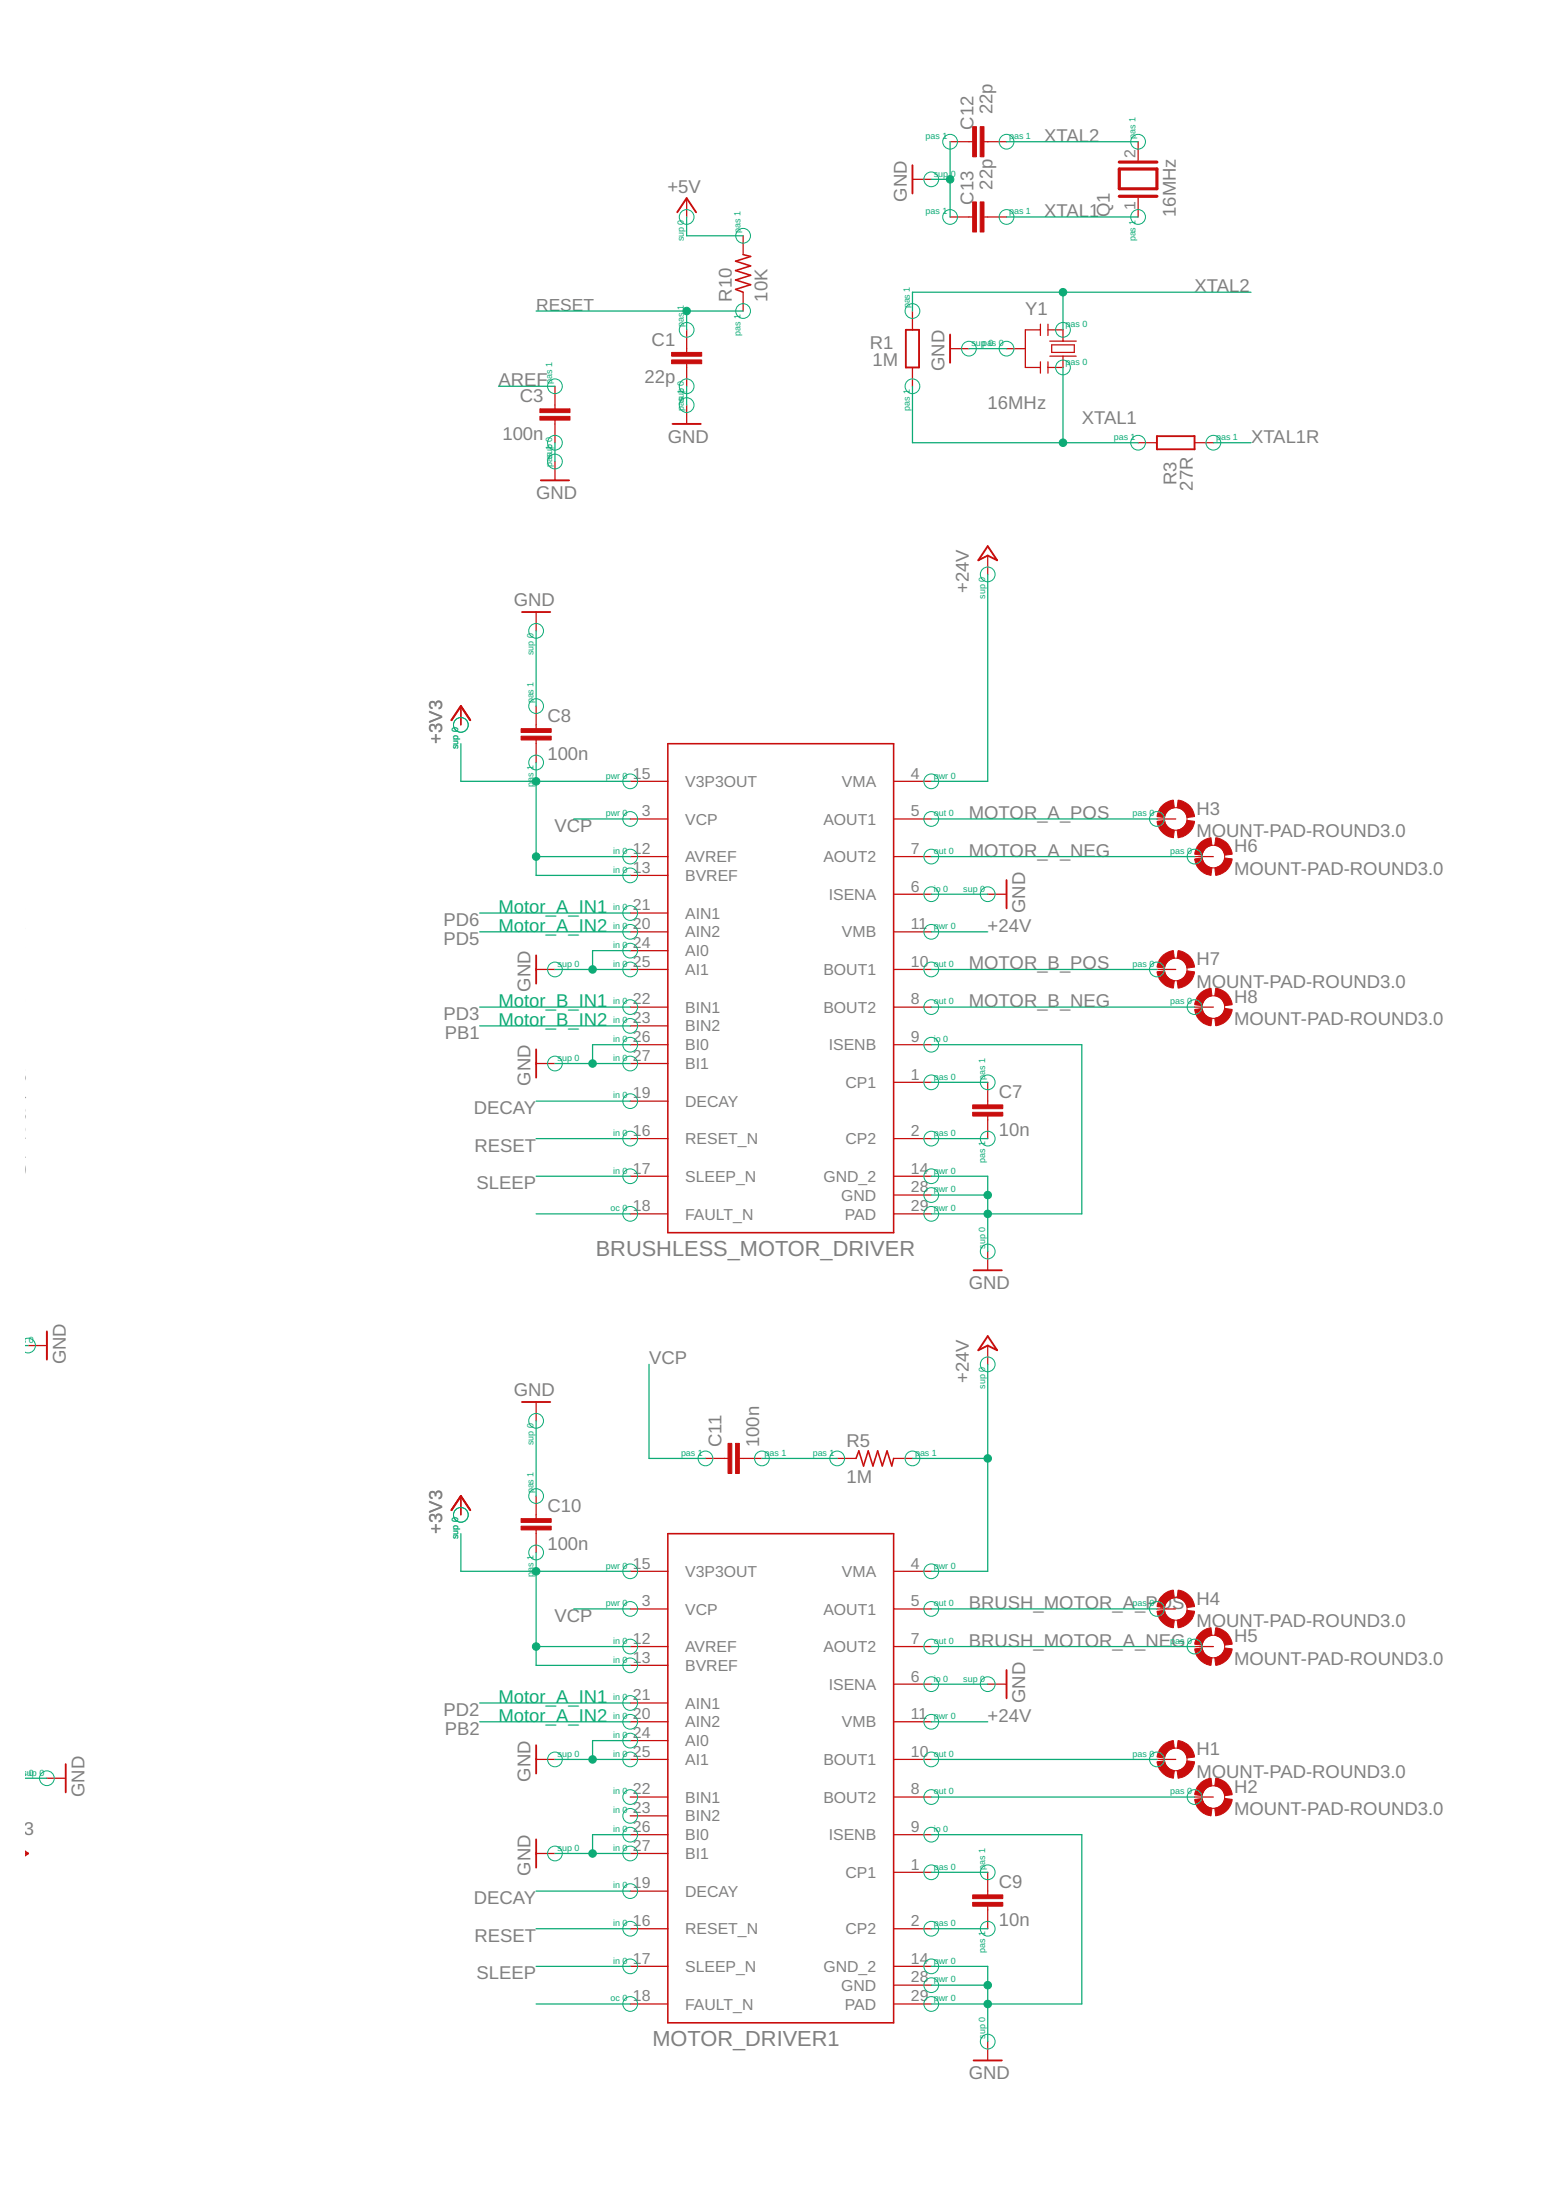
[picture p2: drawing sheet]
<svg xmlns="http://www.w3.org/2000/svg" width="210mm" height="297mm" viewBox="0 0 210 297" stroke-linecap="round" stroke-linejoin="round" font-family="sans-serif">
<g fill="none" stroke="#c90d0c" stroke-width=".17">
<path d="M128.2 19.1h3.1M132.8 19.1h3.1M153.6 19.1v2.6M92.7 26.8v2.5M100.3 31.8v2.6M100.3 39.5v2.5M123.2 24.2h2.5M128.2 29.3h3.1M132.8 29.3h3.1M153.6 26.8v2.5M74.9 52.2v3M74.9 56.7v3.1"/>
<path d="M92.7 44.5v3.1M92.7 49.1v3.1M92.7 54.7v2.5M123.2 42v2.5M123.2 49.6v2.6M128.2 47.1h2.6M135.9 47.1h2.5M140.4 44.5h-2v5.1h2M140.4 43.8v1.5M140.4 48.9v1.5M141.5 44.5h2v1.6M141.5 43.8v1.5"/>
<path d="M141.5 48.9v1.5M141.7 48.1h3.6M141.7 46.1h3.6M142 46.6h3v1h-3zM143.5 48.1v1.5h-2M153.6 59.8h2.6M161.2 59.8h2.6M74.9 62.3v2.6M133.3 75v2.6M62.2 95.3v2.6M72.4 82.6v2.6M72.4 95.3v3.1"/>
<path d="M72.4 99.9v3.1M85.1 110.6h5M85.1 105.5h5M85.1 115.7h5M85.1 118.2h5M120.6 110.6h5.1M120.6 105.5h5.1M120.6 115.7h5.1M156.2 110.6h2.5M161.2 115.7h2.6M72.4 130.9h2.5M85.1 136h5"/>
<path d="M85.1 130.9h5M85.1 125.8h5M85.1 123.3h5M85.1 138.5h5M85.1 128.4h5M120.6 120.7h5.1M120.6 136h5.1M120.6 130.9h5.1M120.6 125.8h5.1M133.3 120.7h2.6M156.2 130.9h2.5M161.2 136h2.6"/>
<path d="M72.4 143.6h2.5M85.1 153.7h5M85.1 141.1h5M85.1 158.8h5M85.1 148.7h5M85.1 143.6h5M120.6 146.1h5.1M120.6 153.7h5.1M120.6 141.1h5.1M120.6 158.8h5.1M133.3 146.1v3.1M133.3 150.7v3"/>
<path d="M85.1 163.9h5M120.6 163.9h5.1M120.6 161.4h5.1M133.3 169v2.5M3.8 181.7h2.5M72.4 189.3v2.5M95.2 196.9h3.1M99.8 196.9h3M113 196.9h2.5M120.6 196.9h2.6M133.3 181.7v2.5M62.2 202v2.5"/>
<path d="M72.4 202v3M72.4 206.6v3M85.1 217.2h5M85.1 212.2h5M120.6 217.2h5.1M120.6 212.2h5.1M156.2 217.2h2.5M72.4 237.6h2.5M85.1 222.3h5M85.1 237.6h5M85.1 232.5h5M85.1 224.9h5"/>
<path d="M85.1 229.9h5M85.1 235h5M120.6 227.4h5.1M120.6 222.3h5.1M120.6 237.6h5.1M120.6 232.5h5.1M133.3 227.4h2.6M156.2 237.6h2.5M161.2 222.3h2.6M3.4 250.3h.4M6.3 240.1h2.6M72.4 250.3h2.5"/>
<path d="M85.1 250.3h5M85.1 242.6h5M85.1 247.7h5M85.1 255.3h5M85.1 245.2h5M120.6 252.8h5.1M120.6 242.6h5.1M120.6 247.7h5.1M133.3 252.8v3M133.3 257.4v3M161.2 242.6h2.6M85.1 260.4h5"/>
<path d="M85.1 265.5h5M85.1 270.6h5M120.6 260.4h5.1M120.6 265.5h5.1M120.6 270.6h5.1M120.6 268h5.1M133.3 275.7v2.5"/>
</g>
<g fill="#c90d0c" stroke="#c90d0c" stroke-width=".13">
<path d="M72.9 56.2h4v.5h-4z"/>
<path d="M72.9 55.2h4v.5h-4z"/>
<path d="M90.7 48.6h4v.5h-4z"/>
<path d="M90.7 47.6h4v.5h-4z"/>
<path d="M131.3 149.2h4.1v.5h-4.1z"/>
<path d="M131.3 150.2h4.1v.5h-4.1z"/>
<path d="M70.3 98.4h4.1v.5h-4.1z"/>
<path d="M70.3 99.4h4.1v.5h-4.1z"/>
<path d="M131.3 255.8h4.1v.5h-4.1z"/>
<path d="M131.3 256.9h4.1v.5h-4.1z"/>
<path d="M70.3 205h4.1v.5h-4.1z"/>
<path d="M70.3 206.1h4.1v.5h-4.1z"/>
<path d="M98.3 194.9h.5v4h-.5z"/>
<path d="M99.3 194.9h.5v4h-.5z"/>
<path d="M131.3 17.1h.5v4.1h-.5z"/>
<path d="M132.3 17.1h.5v4.1h-.5z"/>
<path d="M131.3 27.3h.5v4h-.5z"/>
<path d="M132.3 27.3h.5v4h-.5z"/>
</g>
<g fill="none" stroke="#c90d0c" stroke-width=".25">
<path d="M91.4 28.7l1.3-1.9 1.3 1.9M123.2 22.3v3.8M90.8 57.2h3.8M122.3 44.5h1.8v5.1h-1.8zM128.2 45.2v3.8M156.2 58.9h5v1.8h-5zM73 64.9h3.8M133.3 73.7l1.3 1.9-1.3-.6-1.2 .6zM60.9 97.2l1.3-1.9 1.3 1.9M70.5 82.6h3.8M135.9 118.8v3.8M72.4 129v3.8"/>
<path d="M72.4 141.7v3.8M6.3 179.8v3.8M131.4 171.5h3.8M70.5 189.3h3.8M133.3 180.4l1.3 1.9-1.3-.6-1.2 .6zM60.9 203.9l1.3-1.9 1.3 1.9M8.9 238.2v3.8M72.4 235.6v3.9M135.9 225.5v3.8M3.4 250l.4 .3-.4 .2M72.4 248.3v3.9M131.4 278.2h3.8"/>
</g>
<path d="M100.3 34.4l1 .2-2 .7 2 .6-2 .6 2 .7-2 .6 2 .6-2 .7 1 .4M90.1 100.4h30.5v66h-30.5zM115.5 196.9l.4-1 .7 2 .6-2 .6 2 .7-2 .6 2 .6-2 .7 2 .2-1M90.1 207.1h30.5v66h-30.5z" fill="none" stroke="#c90d0c" stroke-width=".21"/>
<g fill="#c90d0c" stroke="#c90d0c" stroke-width=".13">
<path d="M159 108a2.48 2.48 0 0 1 2.2 2.3l-.9 .1a1.51 1.51 0 0 0-1.4-1.3z" fill-rule="evenodd"/>
<path d="M156.8 108.9a2.58 2.58 0 0 1 1.6-.9l.1 1.1a1.51 1.51 0 0 0-1.3 1.3l-1-.1a2.64 2.64 0 0 1 .6-1.4z" fill-rule="evenodd"/>
<path d="M156.2 110.9l1-.1a1.57 1.57 0 0 0 1.3 1.3l-.1 1a2.54 2.54 0 0 1-2.2-2.2z" fill-rule="evenodd"/>
<path d="M158.9 112.1a1.56 1.56 0 0 0 1.4-1.3l.9 .1a2.52 2.52 0 0 1-2.2 2.2z" fill-rule="evenodd"/>
<path d="M159 214.7a2.53 2.53 0 0 1 2.2 2.2l-.9 .1a1.56 1.56 0 0 0-1.4-1.3z" fill-rule="evenodd"/>
<path d="M156.8 215.6a2.47 2.47 0 0 1 1.6-.9l.1 1a1.57 1.57 0 0 0-1.3 1.3l-1-.1a2.5 2.5 0 0 1 .6-1.3z" fill-rule="evenodd"/>
<path d="M156.2 217.6l1-.2a1.57 1.57 0 0 0 1.3 1.4l-.1 1a2.54 2.54 0 0 1-2.2-2.2z" fill-rule="evenodd"/>
<path d="M158.9 218.8a1.56 1.56 0 0 0 1.4-1.4l.9 .2a2.52 2.52 0 0 1-2.2 2.2z" fill-rule="evenodd"/>
<path d="M164.1 219.8a2.53 2.53 0 0 1 2.2 2.2l-1 .1a1.56 1.56 0 0 0-1.3-1.3z" fill-rule="evenodd"/>
<path d="M161.8 220.7a2.47 2.47 0 0 1 1.7-.9l.1 1a1.57 1.57 0 0 0-1.3 1.3l-1-.1a2.5 2.5 0 0 1 .5-1.3z" fill-rule="evenodd"/>
<path d="M161.3 222.6l1-.1a1.57 1.57 0 0 0 1.3 1.3l-.1 1.1a2.54 2.54 0 0 1-2.2-2.3z" fill-rule="evenodd"/>
<path d="M164 223.8a1.56 1.56 0 0 0 1.3-1.3l1 .1a2.52 2.52 0 0 1-2.2 2.3z" fill-rule="evenodd"/>
<path d="M164.1 113.1a2.48 2.48 0 0 1 2.2 2.2l-1 .2a1.51 1.51 0 0 0-1.3-1.4z" fill-rule="evenodd"/>
<path d="M161.8 114a2.58 2.58 0 0 1 1.7-.9l.1 1a1.51 1.51 0 0 0-1.3 1.4l-1-.2a2.64 2.64 0 0 1 .5-1.3z" fill-rule="evenodd"/>
<path d="M161.3 116l1-.2a1.57 1.57 0 0 0 1.3 1.4l-.1 1a2.54 2.54 0 0 1-2.2-2.2z" fill-rule="evenodd"/>
<path d="M164 117.2a1.56 1.56 0 0 0 1.3-1.4l1 .2a2.52 2.52 0 0 1-2.2 2.2z" fill-rule="evenodd"/>
<path d="M159 128.4a2.48 2.48 0 0 1 2.2 2.2l-.9 .1a1.56 1.56 0 0 0-1.4-1.4z" fill-rule="evenodd"/>
<path d="M156.8 129.2a2.58 2.58 0 0 1 1.6-.8l.1 .9a1.56 1.56 0 0 0-1.3 1.4l-1-.1a2.64 2.64 0 0 1 .6-1.4z" fill-rule="evenodd"/>
<path d="M156.2 131.2l1-.1a1.57 1.57 0 0 0 1.3 1.3l-.1 1a2.49 2.49 0 0 1-2.2-2.2z" fill-rule="evenodd"/>
<path d="M158.9 132.4a1.56 1.56 0 0 0 1.4-1.3l.9 .1a2.48 2.48 0 0 1-2.2 2.2z" fill-rule="evenodd"/>
<path d="M164.1 133.4a2.48 2.48 0 0 1 2.2 2.3l-1 .1a1.56 1.56 0 0 0-1.3-1.4z" fill-rule="evenodd"/>
<path d="M161.8 134.3a2.58 2.58 0 0 1 1.7-.9l.1 1a1.56 1.56 0 0 0-1.3 1.4l-1-.1a2.64 2.64 0 0 1 .5-1.4z" fill-rule="evenodd"/>
<path d="M161.3 136.3l1-.1a1.57 1.57 0 0 0 1.3 1.3l-.1 1a2.49 2.49 0 0 1-2.2-2.2z" fill-rule="evenodd"/>
<path d="M164 137.5a1.56 1.56 0 0 0 1.3-1.3l1 .1a2.48 2.48 0 0 1-2.2 2.2z" fill-rule="evenodd"/>
<path d="M159 235a2.48 2.48 0 0 1 2.2 2.2l-.9 .2a1.51 1.51 0 0 0-1.4-1.4z" fill-rule="evenodd"/>
<path d="M157.1 235.6a2.5 2.5 0 0 1 1.3-.6l.1 1a1.51 1.51 0 0 0-1.3 1.4l-1-.2a2.58 2.58 0 0 1 .9-1.6z" fill-rule="evenodd"/>
<path d="M156.2 237.9l1-.2a1.57 1.57 0 0 0 1.3 1.4l-.1 1a2.54 2.54 0 0 1-2.2-2.2z" fill-rule="evenodd"/>
<path d="M158.9 239.1a1.56 1.56 0 0 0 1.4-1.4l.9 .2a2.52 2.52 0 0 1-2.2 2.2z" fill-rule="evenodd"/>
<path d="M164.1 240.1a2.48 2.48 0 0 1 2.2 2.2l-1 .1a1.51 1.51 0 0 0-1.3-1.3z" fill-rule="evenodd"/>
<path d="M162.1 240.7a2.5 2.5 0 0 1 1.4-.6l.1 1a1.51 1.51 0 0 0-1.3 1.3l-1-.1a2.58 2.58 0 0 1 .8-1.6z" fill-rule="evenodd"/>
<path d="M161.3 243l1-.2a1.57 1.57 0 0 0 1.3 1.4l-.1 1a2.54 2.54 0 0 1-2.2-2.2z" fill-rule="evenodd"/>
<path d="M164 244.2a1.56 1.56 0 0 0 1.3-1.4l1 .2a2.52 2.52 0 0 1-2.2 2.2z" fill-rule="evenodd"/>
</g>
<g fill="none" stroke="#c90d0c" stroke-width=".13">
<circle cx="158.7" cy="110.6" r="1.52"/>
<circle cx="163.8" cy="115.7" r="1.52"/>
<circle cx="158.7" cy="130.9" r="1.52"/>
<circle cx="163.8" cy="136" r="1.52"/>
<circle cx="158.7" cy="217.2" r="1.52"/>
<circle cx="158.7" cy="237.6" r="1.52"/>
<circle cx="163.8" cy="222.3" r="1.52"/>
<circle cx="163.8" cy="242.6" r="1.52"/>
</g>
<path d="M151.1 22.8h5.1v2.7h-5.1zM151.1 21.9h5.1M151.1 26.5h5.1" fill="none" stroke="#c90d0c" stroke-width=".42"/>
<g fill="none" stroke="#0dab76" stroke-width=".13">
<path d="M3.4 180.7a.99 .99 0 0 1 1.4 1 .99 .99 0 0 1-1.4 .9"/>
<circle cx="128.2" cy="19.1" r=".99"/>
<circle cx="135.9" cy="19.1" r=".99"/>
<circle cx="153.6" cy="19.1" r=".99"/>
<circle cx="92.7" cy="29.3" r=".99"/>
<circle cx="100.3" cy="31.8" r=".99"/>
<circle cx="125.7" cy="24.2" r=".99"/>
<circle cx="128.2" cy="29.3" r=".99"/>
<circle cx="135.9" cy="29.3" r=".99"/>
<circle cx="153.6" cy="29.3" r=".99"/>
<circle cx="74.9" cy="52.2" r=".99"/>
<circle cx="74.9" cy="59.8" r=".99"/>
<circle cx="92.7" cy="44.5" r=".99"/>
<circle cx="92.7" cy="54.7" r=".99"/>
<circle cx="92.7" cy="52.2" r=".99"/>
<circle cx="100.3" cy="42" r=".99"/>
<circle cx="123.2" cy="42" r=".99"/>
<circle cx="123.2" cy="52.2" r=".99"/>
<circle cx="130.8" cy="47.1" r=".99"/>
<circle cx="135.9" cy="47.1" r=".99"/>
<circle cx="143.5" cy="44.5" r=".99"/>
<circle cx="143.5" cy="49.6" r=".99"/>
<circle cx="153.6" cy="59.8" r=".99"/>
<circle cx="163.8" cy="59.8" r=".99"/>
<circle cx="74.9" cy="62.3" r=".99"/>
<circle cx="133.3" cy="77.6" r=".99"/>
<circle cx="62.2" cy="97.9" r=".99"/>
<circle cx="72.4" cy="95.3" r=".99"/>
<circle cx="72.4" cy="85.2" r=".99"/>
<circle cx="72.4" cy="103" r=".99"/>
<circle cx="85.1" cy="105.5" r=".99"/>
<circle cx="85.1" cy="115.7" r=".99"/>
<circle cx="85.1" cy="118.2" r=".99"/>
<circle cx="85.1" cy="110.6" r=".99"/>
<circle cx="125.7" cy="115.7" r=".99"/>
<circle cx="125.7" cy="105.5" r=".99"/>
<circle cx="125.7" cy="110.6" r=".99"/>
<circle cx="156.2" cy="110.6" r=".99"/>
<circle cx="161.2" cy="115.7" r=".99"/>
<circle cx="74.9" cy="130.9" r=".99"/>
<circle cx="85.1" cy="123.3" r=".99"/>
<circle cx="85.1" cy="136" r=".99"/>
<circle cx="85.1" cy="128.4" r=".99"/>
<circle cx="85.1" cy="138.5" r=".99"/>
<circle cx="85.1" cy="130.9" r=".99"/>
<circle cx="85.1" cy="125.8" r=".99"/>
<circle cx="125.7" cy="136" r=".99"/>
<circle cx="125.7" cy="120.7" r=".99"/>
<circle cx="125.7" cy="130.9" r=".99"/>
<circle cx="125.7" cy="125.8" r=".99"/>
<circle cx="133.3" cy="120.7" r=".99"/>
<circle cx="156.2" cy="130.9" r=".99"/>
<circle cx="161.2" cy="136" r=".99"/>
<circle cx="74.9" cy="143.6" r=".99"/>
<circle cx="85.1" cy="143.6" r=".99"/>
<circle cx="85.1" cy="153.7" r=".99"/>
<circle cx="85.1" cy="158.8" r=".99"/>
<circle cx="85.1" cy="148.7" r=".99"/>
<circle cx="85.1" cy="141.1" r=".99"/>
<circle cx="125.7" cy="158.8" r=".99"/>
<circle cx="125.7" cy="146.1" r=".99"/>
<circle cx="125.7" cy="141.1" r=".99"/>
<circle cx="125.7" cy="153.7" r=".99"/>
<circle cx="133.3" cy="146.1" r=".99"/>
<circle cx="133.3" cy="153.7" r=".99"/>
<circle cx="85.1" cy="163.9" r=".99"/>
<circle cx="125.7" cy="161.4" r=".99"/>
<circle cx="125.7" cy="163.9" r=".99"/>
<circle cx="133.3" cy="169" r=".99"/>
<circle cx="72.4" cy="191.8" r=".99"/>
<circle cx="95.2" cy="196.9" r=".99"/>
<circle cx="102.8" cy="196.9" r=".99"/>
<circle cx="113" cy="196.9" r=".99"/>
<circle cx="123.2" cy="196.9" r=".99"/>
<circle cx="133.3" cy="184.2" r=".99"/>
<circle cx="62.2" cy="204.5" r=".99"/>
<circle cx="72.4" cy="202" r=".99"/>
<circle cx="72.4" cy="209.6" r=".99"/>
<circle cx="85.1" cy="217.2" r=".99"/>
<circle cx="85.1" cy="212.2" r=".99"/>
<circle cx="125.7" cy="212.2" r=".99"/>
<circle cx="125.7" cy="217.2" r=".99"/>
<circle cx="156.2" cy="217.2" r=".99"/>
<circle cx="74.9" cy="237.6" r=".99"/>
<circle cx="85.1" cy="222.3" r=".99"/>
<circle cx="85.1" cy="229.9" r=".99"/>
<circle cx="85.1" cy="235" r=".99"/>
<circle cx="85.1" cy="224.9" r=".99"/>
<circle cx="85.1" cy="232.5" r=".99"/>
<circle cx="85.1" cy="237.6" r=".99"/>
<circle cx="125.7" cy="227.4" r=".99"/>
<circle cx="125.7" cy="222.3" r=".99"/>
<circle cx="125.7" cy="232.5" r=".99"/>
<circle cx="125.7" cy="237.6" r=".99"/>
<circle cx="133.3" cy="227.4" r=".99"/>
<circle cx="156.2" cy="237.6" r=".99"/>
<circle cx="161.2" cy="222.3" r=".99"/>
<circle cx="6.3" cy="240.1" r=".99"/>
<circle cx="74.9" cy="250.3" r=".99"/>
<circle cx="85.1" cy="242.6" r=".99"/>
<circle cx="85.1" cy="245.2" r=".99"/>
<circle cx="85.1" cy="247.7" r=".99"/>
<circle cx="85.1" cy="250.3" r=".99"/>
<circle cx="85.1" cy="255.3" r=".99"/>
<circle cx="125.7" cy="252.8" r=".99"/>
<circle cx="125.7" cy="247.7" r=".99"/>
<circle cx="125.7" cy="242.6" r=".99"/>
<circle cx="133.3" cy="252.8" r=".99"/>
<circle cx="161.2" cy="242.6" r=".99"/>
<circle cx="85.1" cy="265.5" r=".99"/>
<circle cx="85.1" cy="260.4" r=".99"/>
<circle cx="85.1" cy="270.6" r=".99"/>
<circle cx="125.7" cy="260.4" r=".99"/>
<circle cx="125.7" cy="265.5" r=".99"/>
<circle cx="125.7" cy="268" r=".99"/>
<circle cx="125.7" cy="270.6" r=".99"/>
<circle cx="133.3" cy="260.4" r=".99"/>
<circle cx="133.3" cy="275.7" r=".99"/>
</g>
<g fill="none" stroke="#0dab76" stroke-width=".17">
<path d="M128.2 19.1v10.2M135.9 19.1h17.7M92.7 29.3v2.5h7.6M125.7 24.2h2.5M135.9 29.3h17.7M143.5 39.5v5M168.9 39.5h-45.7v2.5M67.3 52.2h7.6M72.4 42h27.9M74.9 59.8v2.5M92.7 42v2.5M92.7 52.2v2.5"/>
<path d="M123.2 52.2v7.6h30.4M130.8 47.1h5.1M143.5 49.6v10.2M163.8 59.8h5.1M133.3 77.6v27.9h-7.6M72.4 85.2v10.1M62.2 100.4v5.1h22.9M72.4 103v15.2h12.7M72.4 115.7h12.7M77.4 110.6h7.7M125.7 110.6h30.5M125.7 115.7h35.5"/>
<path d="M64.7 138.5h20.4M64.7 125.8h20.4M64.7 136h20.4M64.7 123.3h20.4M74.9 130.9h10.2M85.1 128.4h-5.1v2.5M125.7 130.9h30.5M125.7 120.7h7.6M125.7 125.8h7.6M125.7 136h35.5M72.4 158.8h12.7M72.4 153.7h12.7"/>
<path d="M72.4 148.7h12.7M74.9 143.6h10.2M85.1 141.1h-5.1v2.5M125.7 141.1h20.3v22.8h-20.3M125.7 158.8h7.6v10.2M125.7 153.7h7.6M125.7 146.1h7.6M72.4 163.9h12.7M125.7 161.4h7.6M3.4 181.7h.4M72.4 191.8v10.2M87.6 184.2v12.7h7.6"/>
<path d="M102.8 196.9h10.2M123.2 196.9h10.1M133.3 184.2v28h-7.6M62.2 207.1v5.1h22.9M72.4 209.6v15.3h12.7M77.4 217.2h7.7M125.7 217.2h30.5M64.7 232.5h20.4M64.7 229.9h20.4M72.4 222.3h12.7M74.9 237.6h10.2M85.1 235h-5.1v2.6"/>
<path d="M125.7 237.6h30.5M125.7 227.4h7.6M125.7 232.5h7.6M125.7 222.3h35.5M3.4 240.1h2.9M72.4 255.3h12.7M74.9 250.3h10.2M85.1 247.7h-5.1v2.6M125.7 247.7h20.3v22.9h-20.3M125.7 252.8h7.6M125.7 242.6h35.5M72.4 265.5h12.7"/>
<path d="M72.4 270.6h12.7M72.4 260.4h12.7M125.7 265.5h7.6v10.2M125.7 268h7.6M125.7 260.4h7.6"/>
</g>
<g fill="#0dab76" stroke="#0dab76" stroke-width=".13">
<circle cx="80" cy="130.9" r=".51"/>
<circle cx="80" cy="143.6" r=".51"/>
<circle cx="133.3" cy="163.9" r=".51"/>
<circle cx="133.3" cy="161.4" r=".51"/>
<circle cx="80" cy="237.6" r=".51"/>
<circle cx="80" cy="250.3" r=".51"/>
<circle cx="133.3" cy="270.6" r=".51"/>
<circle cx="133.3" cy="268" r=".51"/>
<circle cx="128.2" cy="24.2" r=".51"/>
<circle cx="92.7" cy="42" r=".51"/>
<circle cx="143.5" cy="39.5" r=".51"/>
<circle cx="143.5" cy="59.8" r=".51"/>
<circle cx="133.3" cy="196.9" r=".51"/>
<circle cx="72.4" cy="105.5" r=".51"/>
<circle cx="72.4" cy="115.7" r=".51"/>
<circle cx="72.4" cy="212.2" r=".51"/>
<circle cx="72.4" cy="222.3" r=".51"/>
</g>
<g font-size="2.9" fill="#808080">
<text x="80.4" y="169.6">BRUSHLESS_MOTOR_DRIVER</text>
<text x="88.1" y="276.2">MOTOR_DRIVER1</text>
</g>
<g font-size="2.5" fill="#808080">
<text x="131.4" y="17.5" transform="rotate(-90 131.4 17.5)">C12</text>
<text x="134" y="15.4" transform="rotate(-90 134 15.4)">22p</text>
<text x="140.9" y="19.1">XTAL2</text>
<text x="90.1" y="26">+5V</text>
<text x="122.4" y="27.2" transform="rotate(-90 122.4 27.2)">GND</text>
<text x="131.4" y="27.7" transform="rotate(-90 131.4 27.7)">C13</text>
<text x="134" y="25.6" transform="rotate(-90 134 25.6)">22p</text>
<text x="140.9" y="29.3">XTAL1</text>
<text x="149.8" y="29.3" transform="rotate(-90 149.8 29.3)">Q1</text>
<text x="158.7" y="29.3" transform="rotate(-90 158.7 29.3)">16MHz</text>
<text x="98.8" y="40.7" transform="rotate(-90 98.8 40.7)">R10</text>
<text x="103.6" y="40.7" transform="rotate(-90 103.6 40.7)">10K</text>
<text x="161.3" y="39.5">XTAL2</text>
<text x="88" y="46.7">C1</text>
<text x="117.4" y="47.2">R1</text>
<text x="138.4" y="42.5">Y1</text>
<text x="67.3" y="52.2">AREF</text>
<text x="87" y="51.8">22p</text>
<text x="117.8" y="49.4">1M</text>
<text x="127.5" y="50.1" transform="rotate(-90 127.5 50.1)">GND</text>
<text x="67.8" y="59.4">100n</text>
<text x="70.2" y="54.3">C3</text>
<text x="90.1" y="59.8">GND</text>
<text x="133.3" y="55.2">16MHz</text>
<text x="146" y="57.2">XTAL1</text>
<text x="168.9" y="59.8">XTAL1R</text>
<text x="158.8" y="65.5" transform="rotate(-90 158.8 65.5)">R3</text>
<text x="72.4" y="67.4">GND</text>
<text x="161" y="66.3" transform="rotate(-90 161 66.3)">27R</text>
<text x="69.4" y="81.9">GND</text>
<text x="130.8" y="80.1" transform="rotate(-90 130.8 80.1)">+24V</text>
<text x="59.7" y="100.4" transform="rotate(-90 59.7 100.4)">+3V3</text>
<text x="73.9" y="97.5">C8</text>
<text x="73.9" y="102.6">100n</text>
<text x="74.8" y="112.3">VCP</text>
<text x="130.8" y="110.6">MOTOR_A_POS</text>
<text x="161.5" y="113">MOUNT-PAD-ROUND3.0</text>
<text x="161.5" y="110">H3</text>
<text x="130.8" y="115.6">MOTOR_A_NEG</text>
<text x="166.6" y="118.1">MOUNT-PAD-ROUND3.0</text>
<text x="166.6" y="115.1">H6</text>
<text x="59.9" y="125">PD6</text>
<text x="133.3" y="125.8">+24V</text>
<text x="138.4" y="123.3" transform="rotate(-90 138.4 123.3)">GND</text>
<text x="59.9" y="127.6">PD5</text>
<text x="130.8" y="130.9">MOTOR_B_POS</text>
<text x="161.5" y="130.3">H7</text>
<text x="59.9" y="137.7">PD3</text>
<text x="71.6" y="133.9" transform="rotate(-90 71.6 133.9)">GND</text>
<text x="130.8" y="136">MOTOR_B_NEG</text>
<text x="161.5" y="133.4">MOUNT-PAD-ROUND3.0</text>
<text x="166.6" y="135.4">H8</text>
<text x="60" y="140.3">PB1</text>
<text x="166.6" y="138.4">MOUNT-PAD-ROUND3.0</text>
<text x=".4" y="148.7">C4</text>
<text x=".4" y="146.1">C5</text>
<text x="71.6" y="146.6" transform="rotate(-90 71.6 146.6)">GND</text>
<text x="134.8" y="148.3">C7</text>
<text x=".4" y="153.7">C2</text>
<text x=".4" y="151.2">C3</text>
<text x="63.9" y="150.4">DECAY</text>
<text x="64" y="155.5">RESET</text>
<text x="134.8" y="153.4">10n</text>
<text x=".4" y="158.8">C0</text>
<text x=".4" y="156.3">C1</text>
<text x="64.3" y="160.6">SLEEP</text>
<text x="130.8" y="174.1">GND</text>
<text x="8.9" y="184.2" transform="rotate(-90 8.9 184.2)">GND</text>
<text x="87.6" y="184.2">VCP</text>
<text x="69.4" y="188.5">GND</text>
<text x="130.8" y="186.8" transform="rotate(-90 130.8 186.8)">+24V</text>
<text x="97.4" y="195.4" transform="rotate(-90 97.4 195.4)">C11</text>
<text x="102.5" y="195.4" transform="rotate(-90 102.5 195.4)">100n</text>
<text x="114.3" y="195.4">R5</text>
<text x="114.3" y="200.2">1M</text>
<text x="59.7" y="207.1" transform="rotate(-90 59.7 207.1)">+3V3</text>
<text x="73.9" y="209.2">100n</text>
<text x="73.9" y="204.2">C10</text>
<text x="74.8" y="219">VCP</text>
<text x="130.8" y="217.2">BRUSH_MOTOR_A_POS H4</text>
<text x="161.5" y="219.7">MOUNT-PAD-ROUND3.0</text>
<text x="166.6" y="221.7">H5</text>
<text x="130.8" y="222.3">BRUSH_MOTOR_A_NEG</text>
<text x="166.6" y="224.8">MOUNT-PAD-ROUND3.0</text>
<text x="59.9" y="231.7">PD2</text>
<text x="133.3" y="232.5">+24V</text>
<text x="138.4" y="229.9" transform="rotate(-90 138.4 229.9)">GND</text>
<text x="60" y="234.2">PB2</text>
<text x="161.5" y="237">H1</text>
<text x="11.4" y="242.6" transform="rotate(-90 11.4 242.6)">GND</text>
<text x="71.6" y="240.6" transform="rotate(-90 71.6 240.6)">GND</text>
<text x="161.5" y="240">MOUNT-PAD-ROUND3.0</text>
<text x="166.6" y="245.1">MOUNT-PAD-ROUND3.0</text>
<text x="166.6" y="242">H2</text>
<text x=".2" y="247.7">3V3</text>
<text x="63.9" y="257.1">DECAY</text>
<text x="71.6" y="253.3" transform="rotate(-90 71.6 253.3)">GND</text>
<text x="134.8" y="254.9">C9</text>
<text x="64" y="262.2">RESET</text>
<text x="134.8" y="260">10n</text>
<text x="64.3" y="267.3">SLEEP</text>
<text x="130.8" y="280.7">GND</text>
</g>
<g font-size="2.5" fill="#0dab76">
<text x="67.3" y="123.3">Motor_A_IN1</text>
<text x="67.3" y="125.8">Motor_A_IN2</text>
<text x="67.3" y="136">Motor_B_IN1</text>
<text x="67.3" y="138.5">Motor_B_IN2</text>
<text x="67.3" y="229.9">Motor_A_IN1</text>
<text x="67.3" y="232.5">Motor_A_IN2</text>
</g>
<text font-size="2.3" fill="#808080" x="72.4" y="42">RESET</text>
<g font-size="2.1" fill="#808080">
<text x="153.3" y="21.3" transform="rotate(-90 153.3 21.3)">2</text>
<text x="153.3" y="28.3" transform="rotate(-90 153.3 28.3)">1</text>
<text x="85.4" y="105.1">15</text>
<text x="92.5" y="106.3">V3P3OUT</text>
<text x="113.6" y="106.3">VMA</text>
<text x="123" y="105.1">4</text>
<text x="86.6" y="110.2">3</text>
<text x="92.5" y="111.3">VCP</text>
<text x="111.2" y="111.3">AOUT1</text>
<text x="123" y="110.2">5</text>
<text x="85.4" y="115.3">12</text>
<text x="85.4" y="117.8">13</text>
<text x="92.5" y="116.4">AVREF</text>
<text x="92.5" y="119">BVREF</text>
<text x="111.2" y="116.4">AOUT2</text>
<text x="123" y="115.3">7</text>
<text x="85.4" y="125.5">20</text>
<text x="85.4" y="122.9">21</text>
<text x="92.5" y="124">AIN1</text>
<text x="111.9" y="121.5">ISENA</text>
<text x="123" y="120.4">6</text>
<text x="123" y="125.5">11</text>
<text x="85.4" y="128">24</text>
<text x="85.4" y="130.5">25</text>
<text x="92.5" y="126.6">AIN2</text>
<text x="92.5" y="129.1">AI0</text>
<text x="92.5" y="131.6">AI1</text>
<text x="111.2" y="131.6">BOUT1</text>
<text x="113.6" y="126.6">VMB</text>
<text x="123" y="130.5">10</text>
<text x="85.4" y="135.6">22</text>
<text x="92.5" y="136.7">BIN1</text>
<text x="111.2" y="136.7">BOUT2</text>
<text x="123" y="135.6">8</text>
<text x="85.4" y="138.2">23</text>
<text x="85.4" y="140.7">26</text>
<text x="85.4" y="143.2">27</text>
<text x="92.5" y="139.3">BIN2</text>
<text x="92.5" y="141.8">BI0</text>
<text x="111.9" y="141.8">ISENB</text>
<text x="123" y="140.7">9</text>
<text x="85.4" y="148.3">19</text>
<text x="92.5" y="149.4">DECAY</text>
<text x="92.5" y="144.3">BI1</text>
<text x="114.1" y="146.9">CP1</text>
<text x="123" y="145.8">1</text>
<text x="85.4" y="153.4">16</text>
<text x="92.5" y="154.5">RESET_N</text>
<text x="114.1" y="154.5">CP2</text>
<text x="123" y="153.4">2</text>
<text x="85.4" y="158.5">17</text>
<text x="92.5" y="159.6">SLEEP_N</text>
<text x="111.2" y="159.6">GND_2</text>
<text x="123" y="158.5">14</text>
<text x="123" y="161">28</text>
<text x="85.4" y="163.5">18</text>
<text x="92.5" y="164.7">FAULT_N</text>
<text x="113.5" y="162.1">GND</text>
<text x="114.1" y="164.7">PAD</text>
<text x="123" y="163.5">29</text>
<text x="85.4" y="211.8">15</text>
<text x="92.5" y="212.9">V3P3OUT</text>
<text x="113.6" y="212.9">VMA</text>
<text x="123" y="211.8">4</text>
<text x="85.4" y="222">12</text>
<text x="86.6" y="216.9">3</text>
<text x="92.5" y="218">VCP</text>
<text x="111.2" y="218">AOUT1</text>
<text x="123" y="216.9">5</text>
<text x="123" y="222">7</text>
<text x="85.4" y="224.5">13</text>
<text x="92.5" y="223.1">AVREF</text>
<text x="92.5" y="225.6">BVREF</text>
<text x="111.2" y="223.1">AOUT2</text>
<text x="123" y="227">6</text>
<text x="85.4" y="232.1">20</text>
<text x="85.4" y="229.6">21</text>
<text x="92.5" y="233.2">AIN2</text>
<text x="92.5" y="230.7">AIN1</text>
<text x="111.9" y="228.2">ISENA</text>
<text x="113.6" y="233.2">VMB</text>
<text x="123" y="232.1">11</text>
<text x="85.4" y="234.7">24</text>
<text x="85.4" y="237.2">25</text>
<text x="92.5" y="235.8">AI0</text>
<text x="92.5" y="238.3">AI1</text>
<text x="111.2" y="238.3">BOUT1</text>
<text x="123" y="237.2">10</text>
<text x="85.4" y="242.3">22</text>
<text x="85.4" y="244.8">23</text>
<text x="92.5" y="243.4">BIN1</text>
<text x="92.5" y="245.9">BIN2</text>
<text x="111.2" y="243.4">BOUT2</text>
<text x="123" y="242.3">8</text>
<text x="85.4" y="247.4">26</text>
<text x="85.4" y="249.9">27</text>
<text x="92.5" y="248.5">BI0</text>
<text x="92.5" y="251">BI1</text>
<text x="111.9" y="248.5">ISENB</text>
<text x="123" y="247.4">9</text>
<text x="85.4" y="255">19</text>
<text x="92.5" y="256.1">DECAY</text>
<text x="114.1" y="253.6">CP1</text>
<text x="123" y="252.4">1</text>
<text x="85.4" y="260.1">16</text>
<text x="92.5" y="261.2">RESET_N</text>
<text x="114.1" y="261.2">CP2</text>
<text x="123" y="260.1">2</text>
<text x="85.4" y="265.1">17</text>
<text x="92.5" y="266.2">SLEEP_N</text>
<text x="111.2" y="266.2">GND_2</text>
<text x="113.5" y="268.8">GND</text>
<text x="123" y="265.1">14</text>
<text x="123" y="267.7">28</text>
<text x="85.4" y="270.2">18</text>
<text x="92.5" y="271.3">FAULT_N</text>
<text x="114.1" y="271.3">PAD</text>
<text x="123" y="270.2">29</text>
</g>
<g font-size="1.2" fill="#0dab76">
<text x="124.9" y="18.8">pas 1</text>
<text x="126.1" y="23.9">sup</text>
<text x="128.3" y="23.9">0</text>
<text x="136.2" y="18.8">pas 1</text>
<text x="153.3" y="18.8" transform="rotate(-90 153.3 18.8)">pas 1</text>
<text x="124.9" y="28.9">pas 1</text>
<text x="136.2" y="28.9">pas 1</text>
<text x="92.3" y="32.6" transform="rotate(-90 92.3 32.6)">sup 0</text>
<text x="99.9" y="31.5" transform="rotate(-90 99.9 31.5)">pas 1</text>
<text x="153.3" y="32.6" transform="rotate(-90 153.3 32.6)">pas 1</text>
<text x="92.3" y="41.9" transform="rotate(-90 92.3 41.9)">1</text>
<text x="122.8" y="41.6" transform="rotate(-90 122.8 41.6)">pas 1</text>
<text x="92.3" y="44.2" transform="rotate(-90 92.3 44.2)">pas</text>
<text x="99.9" y="45.3" transform="rotate(-90 99.9 45.3)">pas 1</text>
<text x="131.1" y="46.7">suppa0s 0</text>
<text x="143.8" y="44.2">pas 0</text>
<text x="74.6" y="51.8" transform="rotate(-90 74.6 51.8)">pas 1</text>
<text x="92.3" y="53.1" transform="rotate(-90 92.3 53.1)">p 0</text>
<text x="143.8" y="49.3">pas 0</text>
<text x="92.3" y="55.5" transform="rotate(-90 92.3 55.5)">passu1</text>
<text x="122.8" y="55.5" transform="rotate(-90 122.8 55.5)">pas 1</text>
<text x="150.3" y="59.4">pas 1</text>
<text x="164.2" y="59.4">pas 1</text>
<text x="74.6" y="63.1" transform="rotate(-90 74.6 63.1)">pasu1</text>
<text x="74.6" y="60.7" transform="rotate(-90 74.6 60.7)">p 0</text>
<text x="133" y="80.9" transform="rotate(-90 133 80.9)">sup 0</text>
<text x="72" y="88.5" transform="rotate(-90 72 88.5)">sup 0</text>
<text x="72" y="95" transform="rotate(-90 72 95)">pas 1</text>
<text x="61.9" y="101.2" transform="rotate(-90 61.9 101.2)">sup 0</text>
<text x="72" y="106.2" transform="rotate(-90 72 106.2)">pas 1</text>
<text x="81.8" y="105.1">pwr 0</text>
<text x="126.1" y="105.1">pwr 0</text>
<text x="81.8" y="110.2">pwr 0</text>
<text x="126.1" y="110.2">out 0</text>
<text x="152.9" y="110.2">pas 0</text>
<text x="82.8" y="115.3">in 0</text>
<text x="82.8" y="117.8">in 0</text>
<text x="126.1" y="115.3">out 0</text>
<text x="158" y="115.3">pas 0</text>
<text x="82.8" y="125.5">in 0</text>
<text x="82.8" y="122.9">in 0</text>
<text x="126.1" y="120.4">io 0</text>
<text x="126.1" y="125.5">pwr 0</text>
<text x="130" y="120.4">sup 0</text>
<text x="75.3" y="130.5">sup 0</text>
<text x="82.8" y="128">in 0</text>
<text x="82.8" y="130.5">in 0</text>
<text x="126.1" y="130.5">out 0</text>
<text x="152.9" y="130.5">pas 0</text>
<text x="82.8" y="135.6">in 0</text>
<text x="126.1" y="135.6">out 0</text>
<text x="158" y="135.6">pas 0</text>
<text x="75.3" y="143.2">sup 0</text>
<text x="82.8" y="138.2">in 0</text>
<text x="82.8" y="140.7">in 0</text>
<text x="82.8" y="143.2">in 0</text>
<text x="126.1" y="140.7">io 0</text>
<text x="82.8" y="148.3">in 0</text>
<text x="126.1" y="145.8">pas 0</text>
<text x="133" y="145.8" transform="rotate(-90 133 145.8)">pas 1</text>
<text x="82.8" y="153.4">in 0</text>
<text x="126.1" y="153.4">pas 0</text>
<text x="82.8" y="158.5">in 0</text>
<text x="126.1" y="158.5">pwr 0</text>
<text x="126.1" y="161">pwr 0</text>
<text x="133" y="157" transform="rotate(-90 133 157)">pas 1</text>
<text x="82.4" y="163.5">oc 0</text>
<text x="126.1" y="163.5">pwr 0</text>
<text x="133" y="168.6" transform="rotate(-90 133 168.6)">sup 0</text>
<text x=".5" y="181.3">suppa0s 0</text>
<text x="133" y="187.5" transform="rotate(-90 133 187.5)">sup 0</text>
<text x="72" y="195.1" transform="rotate(-90 72 195.1)">sup 0</text>
<text x="91.9" y="196.6">pas 1</text>
<text x="103.2" y="196.6">pas 1</text>
<text x="109.7" y="196.6">pas 1</text>
<text x="123.5" y="196.6">pas 1</text>
<text x="72" y="201.6" transform="rotate(-90 72 201.6)">pas 1</text>
<text x="61.9" y="207.8" transform="rotate(-90 61.9 207.8)">sup 0</text>
<text x="72" y="212.9" transform="rotate(-90 72 212.9)">pas 1</text>
<text x="81.8" y="211.8">pwr 0</text>
<text x="126.1" y="211.8">pwr 0</text>
<text x="81.8" y="216.9">pwr 0</text>
<text x="82.8" y="222">in 0</text>
<text x="126.1" y="216.9">out 0</text>
<text x="126.1" y="222">out 0</text>
<text x="152.9" y="216.9">pas 0</text>
<text x="158" y="222">pas 0</text>
<text x="82.8" y="224.5">in 0</text>
<text x="126.1" y="227">io 0</text>
<text x="130" y="227">sup 0</text>
<text x="82.8" y="232.1">in 0</text>
<text x="82.8" y="229.6">in 0</text>
<text x="126.1" y="232.1">pwr 0</text>
<text x="1.6" y="239.7">passu0p 0</text>
<text x="75.3" y="237.2">sup 0</text>
<text x="82.8" y="234.7">in 0</text>
<text x="82.8" y="237.2">in 0</text>
<text x="126.1" y="237.2">out 0</text>
<text x="152.9" y="237.2">pas 0</text>
<text x="82.8" y="242.3">in 0</text>
<text x="82.8" y="244.8">in 0</text>
<text x="126.1" y="242.3">out 0</text>
<text x="158" y="242.3">pas 0</text>
<text x="75.3" y="249.9">sup 0</text>
<text x="82.8" y="247.4">in 0</text>
<text x="82.8" y="249.9">in 0</text>
<text x="126.1" y="247.4">io 0</text>
<text x="82.8" y="255">in 0</text>
<text x="126.1" y="252.4">pas 0</text>
<text x="133" y="252.4" transform="rotate(-90 133 252.4)">pas 1</text>
<text x="82.8" y="260.1">in 0</text>
<text x="126.1" y="260.1">pas 0</text>
<text x="133" y="263.7" transform="rotate(-90 133 263.7)">pas 1</text>
<text x="82.8" y="265.1">in 0</text>
<text x="126.1" y="265.1">pwr 0</text>
<text x="126.1" y="267.7">pwr 0</text>
<text x="82.4" y="270.2">oc 0</text>
<text x="126.1" y="270.2">pwr 0</text>
<text x="133" y="275.3" transform="rotate(-90 133 275.3)">sup 0</text>
</g>
</svg>
